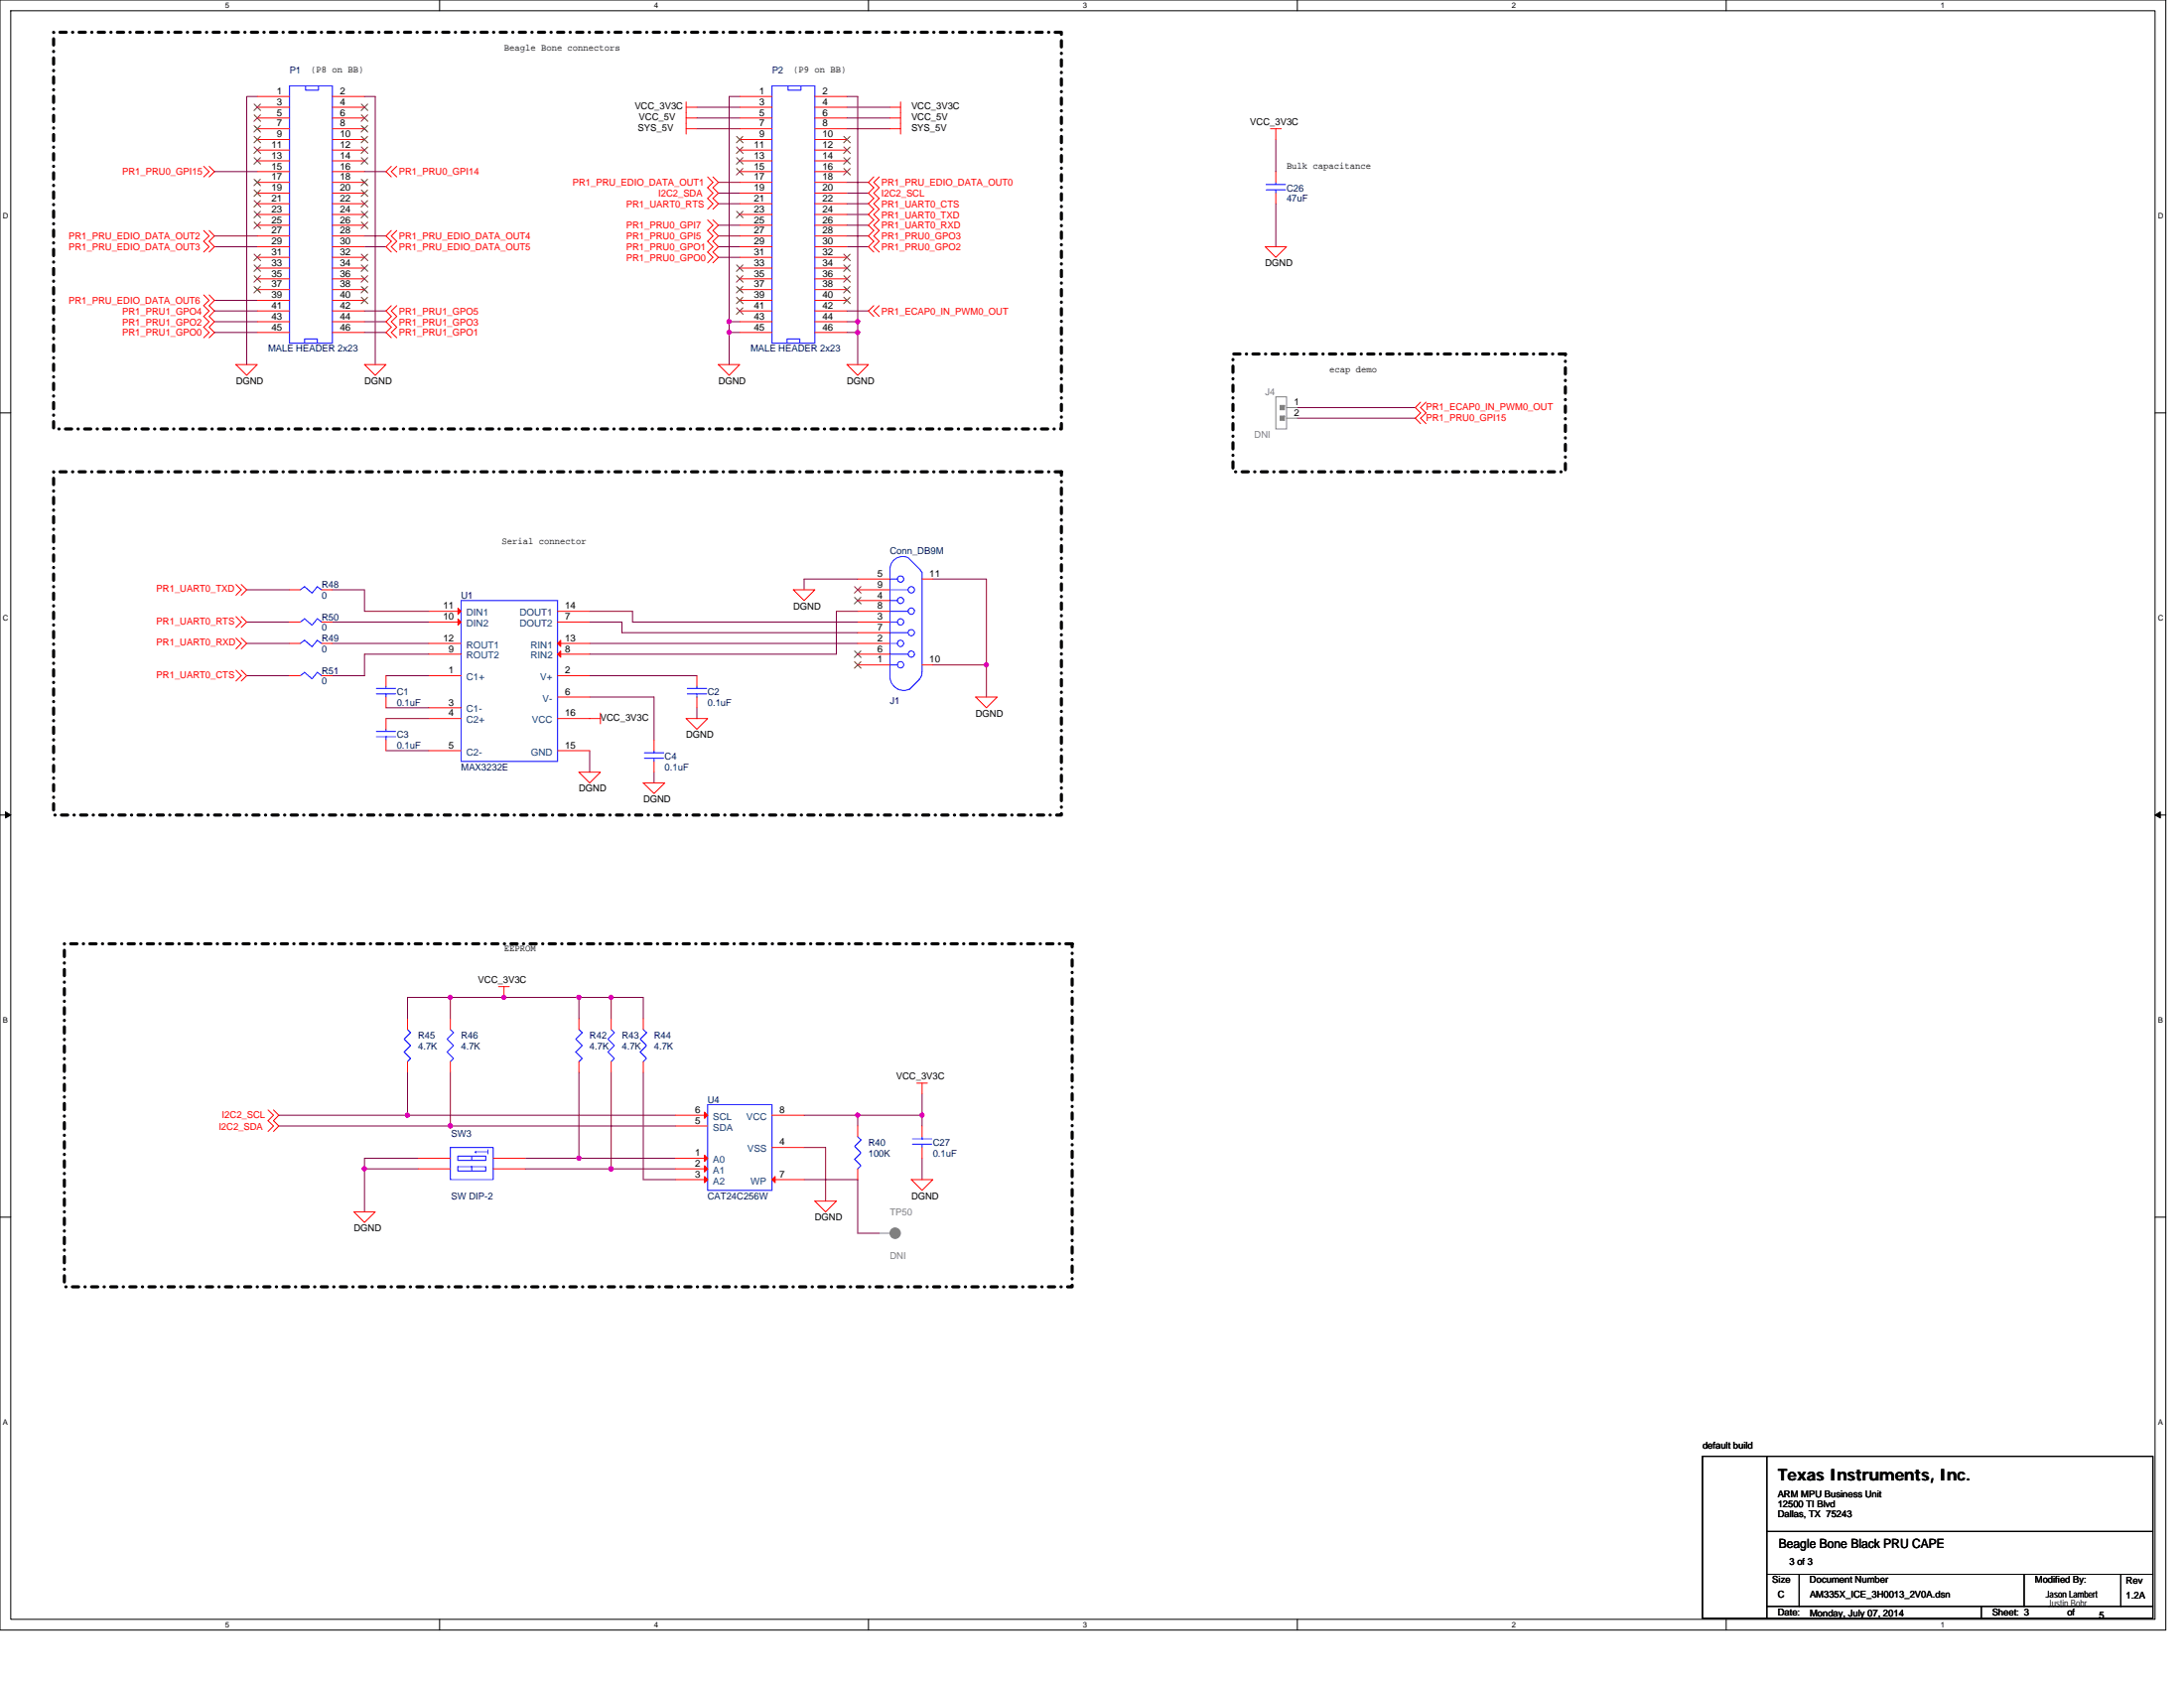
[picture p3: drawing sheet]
<svg xmlns="http://www.w3.org/2000/svg" width="279mm" height="216mm" viewBox="0 0 279 216" stroke-linecap="round" stroke-linejoin="round" font-family="sans-serif">
<path d="M0 0h277.1v208.5h-277.1zM1.4 1.4h274.3v205.7h-274.3z" fill="none" stroke="#000" stroke-width=".13"/>
<g fill="#fff">
<path d="M28.8 .1h.6v1.1h-.6z"/>
<path d="M28.8 207.3h.6v1.1h-.6z"/>
</g>
<path d="M56.2 0v1.4M56.2 207.1v1.4" fill="none" stroke="#000" stroke-width=".13"/>
<g fill="#fff">
<path d="M83.7 .1h.5v1.1h-.5z"/>
<path d="M83.7 207.3h.5v1.1h-.5z"/>
</g>
<path d="M111.1 0v1.4M111.1 207.1v1.4" fill="none" stroke="#000" stroke-width=".13"/>
<g fill="#fff">
<path d="M138.5 .1h.6v1.1h-.6z"/>
<path d="M138.5 207.3h.6v1.1h-.6z"/>
</g>
<path d="M166 0v1.4M166 207.1v1.4" fill="none" stroke="#000" stroke-width=".13"/>
<g fill="#fff">
<path d="M193.4 .1h.6v1.1h-.6z"/>
<path d="M193.4 207.3h.6v1.1h-.6z"/>
</g>
<path d="M220.8 0v1.4M220.8 207.1v1.4" fill="none" stroke="#000" stroke-width=".13"/>
<g fill="#fff">
<path d="M248.3 .1h.5v1.1h-.5z"/>
<path d="M248.3 207.3h.5v1.1h-.5z"/>
<path d="M.4 27.1h.7v1.1h-.7z"/>
<path d="M276.1 27.1h.7v1.1h-.7z"/>
<path d="M.4 78.5h.7v1.1h-.7z"/>
<path d="M276.1 78.5h.7v1.1h-.7z"/>
</g>
<path d="M0 52.8h1.4M275.7 52.8h1.4" fill="none" stroke="#000" stroke-width=".13"/>
<g fill="#fff">
<path d="M.4 130h.6v1.1h-.6z"/>
<path d="M276.1 130h.6v1.1h-.6z"/>
</g>
<path d="M0 104.2h1.4M275.7 104.2h1.4" fill="none" stroke="#000" stroke-width=".13"/>
<path d="M.7 103.8l.7 .4-.7 .4zM275.7 104.2l.7-.4v.8z" fill="#000" stroke="#000" stroke-width=".13"/>
<g fill="#fff">
<path d="M.4 181.4h.6v1.1h-.6z"/>
<path d="M276.1 181.4h.6v1.1h-.6z"/>
</g>
<path d="M0 155.7h1.4M275.7 155.7h1.4M217.8 186.3h57.6v20.7h-57.6zM226 186.3v20.5M226 195.9h49.4M226 201.4h49.4M226 205.5h49.4M230.2 201.4v4.1M253.5 205.5v1.3M259 201.4v4.1M271.3 201.4v4.1" fill="none" stroke="#000" stroke-width=".13"/>
<path d="M6.9 4.1h128.9v50.8h-128.9zM157.7 45.3h42.6v15h-42.6zM6.9 60.3h128.9v43.9h-128.9zM8.2 120.7h129v43.9h-129z" fill="none" stroke="#000" stroke-width=".4" stroke-dasharray=".8 .8 0 .8"/>
<g fill="none" stroke="#800040" stroke-width=".13">
<path d="M32.9 12.3h-1.3v34.3M46.6 12.3h1.4v34.3M89.2 15.1h5.4M89.2 16.5h5.4M89.2 13.7h5.4M94.6 12.3h-1.3v28.8M108.4 15.1h5.5M108.4 16.5h5.5M108.4 12.3h1.3v28.8M108.4 13.7h5.5M163.2 17.8v4.1M27.4 38.4h5.5"/>
<path d="M27.4 39.8h5.5M27.4 21.9h5.5M27.4 30.2h5.5M27.4 31.6h5.5M46.6 39.8h2.8M46.6 30.2h2.8M46.6 21.9h2.8M46.6 31.6h2.8M91.9 23.3h2.7M91.9 26.1h2.7M91.9 28.8h2.7M91.9 30.2h2.7"/>
<path d="M91.9 31.6h2.7M91.9 32.9h2.7M91.9 24.7h2.7M108.4 23.3h2.7M108.4 26.1h2.7M108.4 27.4h2.7M108.4 28.8h2.7M108.4 30.2h2.7M108.4 31.6h2.7M108.4 39.8h2.7M108.4 24.7h2.7M163.2 26.1v5.5"/>
<path d="M27.4 41.1h5.5M27.4 42.5h5.5M46.6 41.1h2.8M46.6 42.5h2.8M93.3 41.1h1.3M93.3 41.1v1.4M93.3 42.5h1.3M93.3 42.5v4.1M108.4 41.1h1.3M108.4 42.5h1.3M109.7 41.1v1.4M109.7 42.5v4.1"/>
<path d="M166 52.1h15.1M166 53.5h15.1M31.6 75.4h5.4M31.6 79.6h5.4M42.5 79.6h12.4M42.5 75.4h4.1v2.8h8.3M75.4 79.6h4.2v1.3h30.1M75.4 78.2h5.5v1.4h28.8M109.7 78.2h-2.7v5.5h-31.6M109.7 74.1h-6.8v1.3M119.3 74.1h6.9v10.9M31.6 82.3h5.4"/>
<path d="M31.6 86.4h5.4M42.5 82.3h12.4M49.4 86.4h5.5M49.4 90.5h5.5M49.4 91.9h5.5M49.4 96h5.5M54.9 83.7h-8.3v2.7h-4.1M75.4 82.3h34.3M75.4 86.4h13.8M75.4 89.2h8.3v5.4M75.4 96v2.8M83.7 98.8v1.3"/>
<path d="M89.2 90.5v1.4M119.3 85h6.9v4.2M52.1 137.2v5.4M57.6 127.6h-5.5v2.7M57.6 127.6v2.7M57.6 137.2v6.8M57.6 127.6h16.5M74.1 127.6h4.1M74.1 127.6v2.7M74.1 137.2v10.9M78.2 127.6h4.1v2.7M78.2 127.6v2.7"/>
<path d="M78.2 137.2v12.3M82.3 137.2v13.7h4.1M118 139.9v2.7M35.7 144h21.9M35.7 142.6h16.4M46.6 149.5v5.5M46.6 149.5h6.9M52.1 142.6h34.3M53.5 148.1h-6.9v1.4M57.6 144h28.8M67.2 148.1h6.9M67.2 149.5h11"/>
<path d="M74.1 148.1h12.3M78.2 149.5h8.2M102.9 146.8h2.7v6.8M102.9 142.6h6.8M102.9 150.9h6.8v6.8h2.8M109.7 142.6h8.3M109.7 142.6v1.4M118 148.1v2.8M118 142.6v1.4"/>
</g>
<g fill="#f0f" stroke="#f0f" stroke-width=".13">
<circle cx="109.7" cy="42.5" r=".27"/>
<circle cx="109.7" cy="41.1" r=".27"/>
<circle cx="126.2" cy="85" r=".27"/>
<circle cx="93.3" cy="42.5" r=".27"/>
<circle cx="93.3" cy="41.1" r=".27"/>
<circle cx="74" cy="148.1" r=".27"/>
<circle cx="78.2" cy="149.5" r=".27"/>
<circle cx="46.6" cy="149.5" r=".27"/>
<circle cx="117.9" cy="142.6" r=".27"/>
<circle cx="109.7" cy="142.6" r=".27"/>
<circle cx="57.6" cy="127.6" r=".27"/>
<circle cx="74" cy="127.6" r=".27"/>
<circle cx="64.5" cy="127.6" r=".27"/>
<circle cx="78.2" cy="127.6" r=".27"/>
<circle cx="52.1" cy="142.6" r=".27"/>
<circle cx="57.6" cy="144" r=".27"/>
</g>
<g fill="none" stroke="#f00" stroke-width=".13">
<path d="M32.9 12.3h4.1M32.9 13.7h4.1M32.9 15.1h4.1M32.9 16.5h4.1M32.9 17.8h4.1M32.9 19.2h4.1M42.5 12.3h4.1M42.5 13.7h4.1M42.5 15.1h4.1M42.5 16.5h4.1M42.5 17.8h4.1M42.5 19.2h4.1"/>
<path d="M87.8 15.1h1.4M87.8 13v4.1M87.8 16.5h1.4M87.8 13.7h1.4M94.6 12.3h4.2M94.6 13.7h4.2M94.6 15.1h4.2M94.6 16.5h4.2M94.6 17.8h4.2M94.6 19.2h4.2M104.2 12.3h4.2M104.2 13.7h4.2"/>
<path d="M104.2 15.1h4.2M104.2 16.5h4.2M104.2 17.8h4.2M104.2 19.2h4.2M113.9 15.1h1.3M113.9 16.5h1.3M113.9 13.7h1.3M115.2 13v4.1M162.5 16.5h1.4M163.2 16.5v1.3M26.1 29.5l.7 .7-.7 .7 .7 .7-.7 .6M26.1 37.7l.7 .7-.7 .7 .7 .7-.7 .7 .7 .6-.7 .7 .7 .7-.7 .7"/>
<path d="M26.1 21.3l.7 .6-.7 .7M26.8 29.5l.6 .7-.6 .7 .6 .7-.6 .6M26.8 37.7l.6 .7-.6 .7 .6 .7-.6 .7 .6 .6-.6 .7 .6 .7-.6 .7M26.8 21.3l.6 .6-.6 .7M32.9 20.6h4.1M32.9 21.9h4.1M32.9 23.3h4.1M32.9 24.7h4.1M32.9 26.1h4.1M32.9 27.4h4.1M32.9 28.8h4.1M32.9 30.2h4.1"/>
<path d="M32.9 31.6h4.1M32.9 32.9h4.1M32.9 34.3h4.1M32.9 35.7h4.1M32.9 37h4.1M32.9 38.4h4.1M32.9 39.8h4.1M42.5 20.6h4.1M42.5 21.9h4.1M42.5 23.3h4.1M42.5 24.7h4.1M42.5 26.1h4.1"/>
<path d="M42.5 27.4h4.1M42.5 28.8h4.1M42.5 30.2h4.1M42.5 31.6h4.1M42.5 32.9h4.1M42.5 34.3h4.1M42.5 35.7h4.1M42.5 37h4.1M42.5 38.4h4.1M42.5 39.8h4.1M50.1 21.3l-.7 .6 .7 .7M50.1 29.5l-.7 .7 .7 .7-.7 .7 .7 .6"/>
<path d="M50.1 39.1l-.7 .7 .7 .7-.7 .6 .7 .7-.7 .7 .7 .7M50.8 21.3l-.7 .6 .7 .7M50.8 29.5l-.7 .7 .7 .7-.7 .7 .7 .6M50.8 39.1l-.7 .7 .7 .7-.7 .6 .7 .7-.7 .7 .7 .7M90.5 22.6l.7 .7-.7 .7 .7 .7-.7 .7 .7 .7-.7 .7M90.5 28.1l.7 .7-.7 .7 .7 .7-.7 .7 .7 .7-.7 .6 .7 .7-.7 .7M91.2 22.6l.7 .7-.7 .7 .7 .7-.7 .7 .7 .7-.7 .7M91.2 28.1l.7 .7-.7 .7 .7 .7-.7 .7 .7 .7-.7 .6 .7 .7-.7 .7M94.6 20.6h4.2M94.6 21.9h4.2M94.6 23.3h4.2M94.6 24.7h4.2"/>
<path d="M94.6 26.1h4.2M94.6 27.4h4.2M94.6 28.8h4.2M94.6 30.2h4.2M94.6 31.6h4.2M94.6 32.9h4.2M94.6 34.3h4.2M94.6 35.7h4.2M94.6 37h4.2M94.6 38.4h4.2M94.6 39.8h4.2M104.2 20.6h4.2"/>
<path d="M104.2 21.9h4.2M104.2 23.3h4.2M104.2 24.7h4.2M104.2 26.1h4.2M104.2 27.4h4.2M104.2 28.8h4.2M104.2 30.2h4.2M104.2 31.6h4.2M104.2 32.9h4.2M104.2 34.3h4.2M104.2 35.7h4.2M104.2 37h4.2"/>
<path d="M104.2 38.4h4.2M104.2 39.8h4.2M111.8 22.6l-.7 .7 .7 .7-.7 .7 .7 .7-.7 .7 .7 .7-.7 .6 .7 .7-.7 .7 .7 .7-.7 .7 .7 .7-.7 .7 .7 .6M111.8 39.1l-.7 .7 .7 .7M112.5 22.6l-.7 .7 .7 .7-.7 .7 .7 .7-.7 .7 .7 .7-.7 .6 .7 .7-.7 .7 .7 .7-.7 .7 .7 .7-.7 .7 .7 .6M112.5 39.1l-.7 .7 .7 .7M161.9 31.6h2.7l-1.4 1.3zM163.2 21.9v1.4M163.2 24.7v1.4M30.2 46.6h2.7l-1.3 1.4zM32.9 41.1h4.1M32.9 42.5h4.1"/>
<path d="M42.5 41.1h4.1M42.5 42.5h4.1M46.6 46.6h2.8l-1.4 1.4zM91.9 46.6h2.7l-1.3 1.4zM94.6 41.1h4.2M94.6 42.5h4.2M104.2 41.1h4.2M104.2 42.5h4.2M108.4 46.6h2.7l-1.4 1.4zM181.7 51.4l-.6 .7 .6 .7-.6 .7 .6 .7M182.4 51.4l-.7 .7 .7 .7-.7 .7 .7 .7M30.2 74.8l.7 .6-.7 .7"/>
<path d="M30.2 78.9l.7 .7-.7 .6M30.9 74.8l.7 .6-.7 .7M30.9 78.9l.7 .7-.7 .6M37 75.4h1.4M37 79.6h1.4M41.1 75.4h1.4M41.1 79.6h1.4M54.9 78.2h4.1M54.9 79.6h4.1M71.3 78.2h4.1M71.3 79.6h4.1M101.5 75.4h2.7l-1.3 1.4z"/>
<path d="M109.7 75.4h4.2M109.7 78.2h4.2M109.7 74.1h4.2M109.7 76.8h4.2M109.7 79.6h4.2M118 74.1h1.3M30.2 81.6l.7 .7-.7 .7M30.2 85.7l.7 .7-.7 .7M30.9 81.6l.7 .7-.7 .7M30.9 85.7l.7 .7-.7 .7M37 82.3h1.4M37 86.4h1.4"/>
<path d="M41.1 82.3h1.4M41.1 86.4h1.4M49.4 91.9v1.4M49.4 94.6v1.4M49.4 86.4v1.4M49.4 89.2v1.3M54.9 82.3h4.1M54.9 83.7h4.1M54.9 86.4h4.1M54.9 90.5h4.1M54.9 91.9h4.1M54.9 96h4.1"/>
<path d="M71.3 91.9h5.5M71.3 82.3h4.1M71.3 83.7h4.1M71.3 96h4.1M71.3 86.4h4.1M71.3 89.2h4.1M74.1 98.8h2.7l-1.4 1.3zM76.8 91.2v1.4M83.7 94.6v1.4M83.7 97.4v1.4M87.8 91.9h2.7l-1.3 1.4zM89.2 86.4v1.4"/>
<path d="M89.2 89.2v1.3M109.7 80.9h4.2M109.7 83.7h4.2M109.7 82.3h4.2M109.7 85h4.2M118 85h1.3M124.8 89.2h2.8l-1.4 1.3zM82.3 100.1h2.7l-1.3 1.4zM52.1 130.3v1.4M52.1 135.8v1.4M57.6 130.3v1.4M57.6 135.8v1.4"/>
<path d="M63.8 126.2h1.4M64.5 126.2v1.4M74.1 130.3v1.4M74.1 135.8v1.4M78.2 130.3v1.4M78.2 135.8v1.4M82.3 130.3v1.4M82.3 135.8v1.4M117.3 138.5h1.3M118 138.5v1.4M34.3 142l.7 .6-.7 .7 .7 .7-.7 .7M35 142l.7 .6-.7 .7 .7 .7-.7 .7"/>
<path d="M45.3 155h2.7l-1.4 1.4zM53.5 148.1h4.1M53.5 149.5h4.1M63.1 148.1h4.1M63.1 149.5h4.1M86.4 148.1h4.1M86.4 149.5h4.1M86.4 150.9h4.1M86.4 142.6h4.1M86.4 144h4.1M98.8 142.6h4.1M98.8 146.8h4.1"/>
<path d="M98.8 150.9h4.1M104.2 153.6h2.8l-1.4 1.4zM109.7 144v1.4M109.7 149.5v1.4M116.6 150.9h2.7l-1.3 1.4zM118 144v1.4M118 146.8v1.3"/>
</g>
<g fill="none" stroke="#00f" stroke-width=".13">
<path d="M37 11h5.5v32.9h-5.5zM39.1 11v.5h1.6v-.5M98.8 11h5.4v32.9h-5.4zM100.8 11v.5h1.7v-.5M162 24.3h2.5M162 23.6h2.5M163.2 23.3v.3M163.2 24.3v.4M39 43.9v-.6h1.6v.6M100.7 43.9v-.6h1.6v.6M38.4 75.4l.6-.4 .9 .9 .7-.9 .5 .4M38.4 79.6l.6-.5 .9 .9 .7-.9 .5 .5"/>
<path d="M59 76.8h12.3v20.6h-12.3zM113.9 72.8v13.9M113.9 79.6h.9M113.9 76.8h.9M113.9 78.2h2.3M113.9 75.4h2.3M113.9 74.1h.9M113.9 72.8a1.63 1.63 0 0 1 2.3-1.5l1.5 1.5 .3 .5v12.7M38.4 82.3l.6-.4 .9 .8 .7-.8 .5 .4M38.4 86.4l.6-.4 .9 .8 .7-.8 .5 .4M48.2 94.2h2.4M48.2 93.6h2.4"/>
<path d="M48.2 88.8h2.4M48.2 88.1h2.4M49.4 93.3v.3M49.4 94.2v.4M49.4 87.8v.3M49.4 88.8v.4M82.4 97h2.5M82.4 96.3h2.5M83.7 96v.3M83.7 97v.4M87.9 88.8h2.5M87.9 88.1h2.5"/>
<path d="M89.2 87.8v.3M89.2 88.8v.4M113.9 85h.9M113.9 83.7h2.3M113.9 82.3h.9M113.9 80.9h2.3M113.9 86.5a1.75 1.75 0 0 0 2.4 1.7M117.7 86.8l-1.4 1.4M117.9 86a.87 .87 0 0 1-.3 .8M52.1 131.7l.4 .4-.8 .8 .8 .8-.8 .9 .8 .8-.4 .4M57.6 131.7l.4 .4-.8 .8 .8 .8-.8 .9 .8 .8-.4 .4M74.1 131.7l.4 .4-.8 .8 .8 .8-.8 .9 .8 .8-.4 .4"/>
<path d="M78.2 131.7l.4 .4-.8 .8 .8 .8-.8 .9 .8 .8-.4 .4M82.3 131.7l.4 .4-.8 .8 .8 .8-.8 .9 .8 .8-.4 .4M57.6 146.8h5.5v4.1h-5.5zM58.6 147.9h3.5v.5h-3.5zM58.6 149.2h3.5v.6h-3.5zM60.3 147.9v.5M60.3 149.2v.6M62.4 147.3h-1.6l.1 .1M62.4 147v.6M90.5 141.3h8.3v11h-8.3zM109.7 145.4l.5 .4-.9 .8 .9 .8-.9 .9 .9 .8-.5 .4M116.7 146.3h2.5"/>
<path d="M116.7 145.7h2.5M118 145.4v.3M118 146.3v.5"/>
<circle cx="115.2" cy="74.1" r=".4"/>
<circle cx="115.2" cy="79.5" r=".4"/>
<circle cx="115.2" cy="76.8" r=".4"/>
<circle cx="116.6" cy="75.4" r=".4"/>
<circle cx="116.6" cy="78.2" r=".4"/>
<circle cx="115.2" cy="85" r=".4"/>
<circle cx="115.2" cy="82.3" r=".4"/>
<circle cx="116.6" cy="80.9" r=".4"/>
<circle cx="116.6" cy="83.7" r=".4"/>
</g>
<g fill="#f00" stroke="#f00" stroke-width=".13">
<path d="M58.6 77.8l.4 .4-.4 .4z"/>
<path d="M58.6 79.2l.4 .4-.4 .4z"/>
<path d="M71.3 82.3l.4-.4v.8z"/>
<path d="M71.3 83.7l.4-.4v.8z"/>
<path d="M90.1 147.7l.4 .4-.4 .4z"/>
<path d="M90.1 149.1l.4 .4-.4 .4z"/>
<path d="M90.1 150.5l.4 .4-.4 .4z"/>
<path d="M90.1 142.2l.4 .4-.4 .4z"/>
<path d="M98.8 150.9l.4-.4v.8z"/>
</g>
<g fill="none" stroke="#804000" stroke-width=".13">
<path d="M32.5 13.3l.8 .8M32.5 14.7l.8 .8M32.5 16.1l.8 .8M32.5 17.4l.8 .9M32.5 18.8l.8 .8M33.3 13.3l-.8 .8M33.3 14.7l-.8 .8M33.3 16.1l-.8 .8M33.3 17.4l-.8 .9M33.3 18.8l-.8 .8M46.2 13.3l.9 .8M46.2 14.7l.9 .8"/>
<path d="M46.2 16.1l.9 .8M46.2 17.4l.9 .9M46.2 18.8l.9 .8M47 13.3l-.8 .8M47 14.7l-.8 .8M47 16.1l-.8 .8M47 17.4l-.8 .9M47 18.8l-.8 .8M94.2 17.4l.9 .9M94.2 18.8l.9 .8M95 17.4l-.8 .9M95 18.8l-.8 .8"/>
<path d="M107.9 17.4l.9 .9M107.9 18.8l.9 .8M108.8 17.4l-.9 .9M108.8 18.8l-.9 .8M32.5 20.2l.8 .8M32.5 22.9l.8 .8M32.5 24.3l.8 .8M32.5 25.7l.8 .8M32.5 27l.8 .9M32.5 28.4l.8 .8M32.5 32.5l.8 .8M32.5 33.9l.8 .8"/>
<path d="M32.5 35.3l.8 .8M32.5 36.6l.8 .9M33.3 20.2l-.8 .8M33.3 22.9l-.8 .8M33.3 24.3l-.8 .8M33.3 25.7l-.8 .8M33.3 27l-.8 .9M33.3 28.4l-.8 .8M33.3 32.5l-.8 .8M33.3 33.9l-.8 .8M33.3 35.3l-.8 .8M33.3 36.6l-.8 .9"/>
<path d="M46.2 20.2l.9 .8M46.2 22.9l.9 .8M46.2 24.3l.9 .8M46.2 25.7l.9 .8M46.2 27l.9 .9M46.2 28.4l.9 .8M46.2 32.5l.9 .8M46.2 33.9l.9 .8M46.2 35.3l.9 .8M46.2 36.6l.9 .9M46.2 38l.9 .8M47 20.2l-.8 .8"/>
<path d="M47 22.9l-.8 .8M47 24.3l-.8 .8M47 25.7l-.8 .8M47 27l-.8 .9M47 28.4l-.8 .8M47 32.5l-.8 .8M47 33.9l-.8 .8M47 35.3l-.8 .8M47 36.6l-.8 .9M47 38l-.8 .8M94.2 20.2l.9 .8M94.2 21.5l.9 .9"/>
<path d="M94.2 27l.9 .9M94.2 33.9l.9 .8M94.2 35.3l.9 .8M94.2 36.6l.9 .9M94.2 38l.9 .8M94.2 39.4l.9 .8M95 20.2l-.8 .8M95 21.5l-.8 .9M95 27l-.8 .9M95 33.9l-.8 .8M95 35.3l-.8 .8M95 36.6l-.8 .9"/>
<path d="M95 38l-.8 .8M95 39.4l-.8 .8M107.9 20.2l.9 .8M107.9 21.5l.9 .9M107.9 32.5l.9 .8M107.9 33.9l.9 .8M107.9 35.3l.9 .8M107.9 36.6l.9 .9M107.9 38l.9 .8M108.8 20.2l-.9 .8M108.8 21.5l-.9 .9M108.8 32.5l-.9 .8"/>
<path d="M108.8 33.9l-.9 .8M108.8 35.3l-.9 .8M108.8 36.6l-.9 .9M108.8 38l-.9 .8M109.3 75l.9 .9M109.3 76.4l.9 .8M110.1 75l-.8 .9M110.1 76.4l-.8 .8M109.3 83.3l.9 .8M109.3 84.6l.9 .9M110.1 83.3l-.8 .8M110.1 84.6l-.8 .9"/>
</g>
<path d="M163.2 50.8h1.4v4.1h-1.4zM164.6 52.1h1.4M164.6 53.5h1.4M112.5 157.7h1.4" fill="none" stroke="#808080" stroke-width=".13"/>
<g fill="#808080" stroke="#808080" stroke-width=".13">
<path d="M163.8 51.9v.5h.5v-.5z" fill-rule="evenodd"/>
<path d="M163.8 53.2v.6h.5v-.6z" fill-rule="evenodd"/>
<circle cx="114.5" cy="157.7" r=".67"/>
</g>
<text font-size="2.1" x="227.4" y="189.4">Texas Instruments, Inc.</text>
<text font-size="1.6" x="227.6" y="198">Beagle Bone Black PRU CAPE</text>
<g font-size="1.2" fill="#000080">
<text x="37" y="9.4">P1</text>
<text x="98.8" y="9.4">P2</text>
<text x="164.6" y="24.4">C26</text>
<text x="164.6" y="25.8">47uF</text>
<text x="34.3" y="45">MALE HEADER 2x23</text>
<text x="96" y="45">MALE HEADER 2x23</text>
<text x="113.9" y="70.8">Conn_DB9M</text>
<text x="41.1" y="75.2">R48</text>
<text x="41.1" y="76.6">0</text>
<text x="59" y="76.6">U1</text>
<text x="41.1" y="79.3">R50</text>
<text x="41.1" y="80.7">0</text>
<text x="41.1" y="82">R49</text>
<text x="41.1" y="83.4">0</text>
<text x="41.1" y="86.2">R51</text>
<text x="41.1" y="87.5">0</text>
<text x="50.8" y="88.9">C1</text>
<text x="90.5" y="88.9">C2</text>
<text x="50.8" y="94.4">C3</text>
<text x="50.8" y="95.8">0.1uF</text>
<text x="50.8" y="90.3">0.1uF</text>
<text x="90.5" y="90.3">0.1uF</text>
<text x="113.9" y="90">J1</text>
<text x="59" y="98.5">MAX3232E</text>
<text x="85" y="97.1">C4</text>
<text x="85" y="98.5">0.1uF</text>
<text x="53.5" y="132.8">R45</text>
<text x="53.5" y="134.2">4.7K</text>
<text x="59" y="132.8">R46</text>
<text x="59" y="134.2">4.7K</text>
<text x="75.4" y="132.8">R42</text>
<text x="75.4" y="134.2">4.7K</text>
<text x="79.6" y="132.8">R43</text>
<text x="79.6" y="134.2">4.7K</text>
<text x="83.7" y="132.8">R44</text>
<text x="83.7" y="134.2">4.7K</text>
<text x="90.5" y="141">U4</text>
<text x="57.7" y="145.4">SW3</text>
<text x="111.1" y="146.5">R40</text>
<text x="111.1" y="147.9">100K</text>
<text x="119.3" y="146.5">C27</text>
<text x="119.3" y="147.9">0.1uF</text>
<text x="57.7" y="153.4">SW DIP-2</text>
<text x="90.5" y="153.4">CAT24C256W</text>
</g>
<g font-size="1.2">
<text x="39.8" y="9.2">(P8 on BB)</text>
<text x="64.5" y="6.5">Beagle Bone connectors</text>
<text x="101.5" y="9.2">(P9 on BB)</text>
<text x="35.4" y="12">1</text>
<text x="35.4" y="13.4">3</text>
<text x="35.4" y="14.8">5</text>
<text x="35.4" y="16.2">7</text>
<text x="35.4" y="17.5">9</text>
<text x="43.5" y="12">2</text>
<text x="43.5" y="13.4">4</text>
<text x="43.5" y="14.8">6</text>
<text x="43.5" y="16.2">8</text>
<text x="43.5" y="17.5">10</text>
<text x="81.2" y="14">VCC_3V3C</text>
<text x="81.6" y="16.8">SYS_5V</text>
<text x="81.7" y="15.4">VCC_5V</text>
<text x="97.1" y="12">1</text>
<text x="97.1" y="13.4">3</text>
<text x="97.1" y="14.8">5</text>
<text x="97.1" y="16.2">7</text>
<text x="97.1" y="17.5">9</text>
<text x="105.2" y="12">2</text>
<text x="105.2" y="13.4">4</text>
<text x="105.2" y="14.8">6</text>
<text x="105.2" y="16.2">8</text>
<text x="105.2" y="17.5">10</text>
<text x="116.6" y="15.4">VCC_5V</text>
<text x="116.6" y="16.8">SYS_5V</text>
<text x="116.6" y="14">VCC_3V3C</text>
<text x="159.9" y="15.9">VCC_3V3C</text>
<text x="34.7" y="18.9">11</text>
<text x="34.7" y="20.3">13</text>
<text x="34.7" y="21.7">15</text>
<text x="34.7" y="23">17</text>
<text x="43.5" y="18.9">12</text>
<text x="43.5" y="20.3">14</text>
<text x="43.5" y="21.7">16</text>
<text x="43.5" y="23">18</text>
<text x="96.5" y="18.9">11</text>
<text x="96.5" y="20.3">13</text>
<text x="96.5" y="21.7">15</text>
<text x="96.5" y="23">17</text>
<text x="105.2" y="18.9">12</text>
<text x="105.2" y="20.3">14</text>
<text x="105.2" y="21.7">16</text>
<text x="105.2" y="23">18</text>
<text x="164.6" y="21.5">Bulk capacitance</text>
<text x="34.7" y="24.4">19</text>
<text x="34.7" y="25.8">21</text>
<text x="34.7" y="27.1">23</text>
<text x="34.7" y="28.5">25</text>
<text x="34.7" y="29.9">27</text>
<text x="43.5" y="24.4">20</text>
<text x="43.5" y="25.8">22</text>
<text x="43.5" y="27.1">24</text>
<text x="43.5" y="28.5">26</text>
<text x="43.5" y="29.9">28</text>
<text x="96.5" y="24.4">19</text>
<text x="96.5" y="25.8">21</text>
<text x="96.5" y="27.1">23</text>
<text x="96.5" y="28.5">25</text>
<text x="96.5" y="29.9">27</text>
<text x="105.2" y="24.4">20</text>
<text x="105.2" y="25.8">22</text>
<text x="105.2" y="27.1">24</text>
<text x="105.2" y="28.5">26</text>
<text x="105.2" y="29.9">28</text>
<text x="34.7" y="31.3">29</text>
<text x="34.7" y="32.6">31</text>
<text x="34.7" y="34">33</text>
<text x="34.7" y="35.4">35</text>
<text x="43.5" y="31.3">30</text>
<text x="43.5" y="32.6">32</text>
<text x="43.5" y="34">34</text>
<text x="43.5" y="35.4">36</text>
<text x="96.5" y="31.3">29</text>
<text x="96.5" y="32.6">31</text>
<text x="96.5" y="34">33</text>
<text x="96.5" y="35.4">35</text>
<text x="105.2" y="31.3">30</text>
<text x="105.2" y="32.6">32</text>
<text x="105.2" y="34">34</text>
<text x="105.2" y="35.4">36</text>
<text x="161.9" y="34">DGND</text>
<text x="34.7" y="36.7">37</text>
<text x="34.7" y="38.1">39</text>
<text x="34.7" y="39.5">41</text>
<text x="34.7" y="40.9">43</text>
<text x="43.5" y="36.7">38</text>
<text x="43.5" y="38.1">40</text>
<text x="43.5" y="39.5">42</text>
<text x="43.5" y="40.9">44</text>
<text x="96.5" y="36.7">37</text>
<text x="96.5" y="38.1">39</text>
<text x="96.5" y="39.5">41</text>
<text x="96.5" y="40.9">43</text>
<text x="105.2" y="36.7">38</text>
<text x="105.2" y="38.1">40</text>
<text x="105.2" y="39.5">42</text>
<text x="105.2" y="40.9">44</text>
<text x="34.7" y="42.2">45</text>
<text x="43.5" y="42.2">46</text>
<text x="96.5" y="42.2">45</text>
<text x="105.2" y="42.2">46</text>
<text x="170.1" y="47.6">ecap demo</text>
<text x="30.2" y="49.1">DGND</text>
<text x="46.6" y="49.1">DGND</text>
<text x="91.9" y="49.1">DGND</text>
<text x="108.4" y="49.1">DGND</text>
<text x="165.5" y="51.8">1</text>
<text x="165.5" y="53.2">2</text>
<text x="64.2" y="69.6">Serial connector</text>
<text x="56.7" y="77.9">11</text>
<text x="72.3" y="77.9">14</text>
<text x="101.5" y="77.9">DGND</text>
<text x="112.2" y="75.1">9</text>
<text x="112.2" y="77.9">8</text>
<text x="112.2" y="73.8">5</text>
<text x="112.2" y="76.5">4</text>
<text x="118.9" y="73.8">11</text>
<text x="56.7" y="79.3">10</text>
<text x="56.7" y="82">12</text>
<text x="57.4" y="83.4">9</text>
<text x="72.3" y="79.3">7</text>
<text x="72.3" y="82">13</text>
<text x="72.3" y="83.4">8</text>
<text x="112.2" y="80.6">7</text>
<text x="112.2" y="83.4">6</text>
<text x="112.2" y="79.3">3</text>
<text x="112.2" y="82">2</text>
<text x="57.4" y="86.1">1</text>
<text x="72.3" y="88.9">6</text>
<text x="72.3" y="86.1">2</text>
<text x="112.2" y="84.8">1</text>
<text x="118.9" y="84.8">10</text>
<text x="57.4" y="90.2">3</text>
<text x="57.4" y="91.6">4</text>
<text x="57.4" y="95.7">5</text>
<text x="72.3" y="95.7">15</text>
<text x="72.3" y="91.6">16</text>
<text x="76.8" y="92.2">VCC_3V3C</text>
<text x="87.8" y="94.4">DGND</text>
<text x="124.8" y="91.7">DGND</text>
<text x="74.1" y="101.3">DGND</text>
<text x="82.3" y="102.6">DGND</text>
<text x="61.2" y="125.7">VCC_3V3C</text>
<text x="64.5" y="121.7">EEPROM</text>
<text x="88.9" y="142.3">6</text>
<text x="88.9" y="143.7">5</text>
<text x="99.7" y="142.3">8</text>
<text x="114.7" y="138">VCC_3V3C</text>
<text x="88.9" y="147.8">1</text>
<text x="88.9" y="149.2">2</text>
<text x="99.7" y="146.5">4</text>
<text x="88.9" y="150.6">3</text>
<text x="99.7" y="150.6">7</text>
<text x="116.6" y="153.4">DGND</text>
<text x="45.3" y="157.5">DGND</text>
<text x="104.2" y="156.1">DGND</text>
<text x="217.8" y="185.3">default build</text>
<text x="227.4" y="191.5">ARM MPU Business Unit</text>
<text x="227.4" y="192.8">12500 TI Blvd</text>
<text x="227.4" y="194">Dallas, TX 75243</text>
<text x="226.7" y="202.5">Size</text>
<text x="228.9" y="200.2">3 of 3</text>
<text x="231.5" y="202.5">Document Number</text>
<text x="260.3" y="202.5">Modified By:</text>
<text x="272" y="202.6">Rev</text>
<text x="227.4" y="206.6">Date:</text>
<text x="227.4" y="204.4">C</text>
<text x="231.5" y="206.7">Monday, July 07, 2014</text>
<text x="231.5" y="204.4">AM335X_ICE_3H0013_2V0A.dsn</text>
<text x="254.8" y="206.6">Sheet: 3</text>
<text x="261.7" y="204.3">Jason Lambert</text>
<text x="262" y="205.5">Justin Bohr</text>
<text x="264.5" y="206.6">of</text>
<text x="268.6" y="207">5</text>
<text x="272" y="204.5">1.2A</text>
</g>
<g font-size="1.2" fill="#f00">
<text x="15.6" y="22.4">PR1_PRU0_GPI15</text>
<text x="51" y="22.4">PR1_PRU0_GPI14</text>
<text x="73.3" y="23.7">PR1_PRU_EDIO_DATA_OUT1</text>
<text x="112.8" y="23.7">PR1_PRU_EDIO_DATA_OUT0</text>
<text x="80.1" y="26.5">PR1_UART0_RTS</text>
<text x="80.1" y="29.3">PR1_PRU0_GPI7</text>
<text x="84.2" y="25.1">I2C2_SDA</text>
<text x="112.8" y="26.5">PR1_UART0_CTS</text>
<text x="112.8" y="27.9">PR1_UART0_TXD</text>
<text x="112.8" y="29.3">PR1_UART0_RXD</text>
<text x="112.8" y="25.1">I2C2_SCL</text>
<text x="8.8" y="30.6">PR1_PRU_EDIO_DATA_OUT2</text>
<text x="8.8" y="32">PR1_PRU_EDIO_DATA_OUT3</text>
<text x="51" y="30.6">PR1_PRU_EDIO_DATA_OUT4</text>
<text x="51" y="32">PR1_PRU_EDIO_DATA_OUT5</text>
<text x="80.1" y="30.6">PR1_PRU0_GPI5</text>
<text x="80.1" y="32">PR1_PRU0_GPO1</text>
<text x="80.1" y="33.4">PR1_PRU0_GPO0</text>
<text x="112.8" y="30.6">PR1_PRU0_GPO3</text>
<text x="112.8" y="32">PR1_PRU0_GPO2</text>
<text x="8.8" y="38.8">PR1_PRU_EDIO_DATA_OUT6</text>
<text x="15.6" y="40.2">PR1_PRU1_GPO4</text>
<text x="15.6" y="41.6">PR1_PRU1_GPO2</text>
<text x="51" y="40.2">PR1_PRU1_GPO5</text>
<text x="51" y="41.6">PR1_PRU1_GPO3</text>
<text x="112.8" y="40.2">PR1_ECAP0_IN_PWM0_OUT</text>
<text x="15.6" y="43">PR1_PRU1_GPO0</text>
<text x="51" y="43">PR1_PRU1_GPO1</text>
<text x="182.4" y="52.4">PR1_ECAP0_IN_PWM0_OUT</text>
<text x="182.4" y="53.8">PR1_PRU0_GPI15</text>
<text x="20" y="75.7">PR1_UART0_TXD</text>
<text x="20" y="79.9">PR1_UART0_RTS</text>
<text x="20" y="82.6">PR1_UART0_RXD</text>
<text x="20" y="86.7">PR1_UART0_CTS</text>
<text x="28.4" y="143">I2C2_SCL</text>
<text x="28" y="144.5">I2C2_SDA</text>
</g>
<g font-size="1.2" fill="#808080">
<text x="161.9" y="50.5">J4</text>
<text x="160.5" y="56">DNI</text>
<text x="113.9" y="155.4">TP50</text>
<text x="113.9" y="161.1">DNI</text>
</g>
<g font-size="1.2" fill="#004080">
<text x="59.7" y="78.8">DIN1</text>
<text x="59.7" y="80.1">DIN2</text>
<text x="59.7" y="82.9">ROUT1</text>
<text x="66.5" y="78.8">DOUT1</text>
<text x="66.5" y="80.1">DOUT2</text>
<text x="67.9" y="82.9">RIN1</text>
<text x="59.7" y="84.2">ROUT2</text>
<text x="59.7" y="87">C1+</text>
<text x="67.9" y="84.2">RIN2</text>
<text x="69.1" y="87">V+</text>
<text x="69.4" y="89.7">V-</text>
<text x="59.7" y="91.1">C1-</text>
<text x="59.7" y="92.5">C2+</text>
<text x="68.1" y="92.5">VCC</text>
<text x="59.7" y="96.6">C2-</text>
<text x="67.9" y="96.6">GND</text>
<text x="91.2" y="143.2">SCL</text>
<text x="95.5" y="143.2">VCC</text>
<text x="91.2" y="148.7">A0</text>
<text x="91.2" y="144.6">SDA</text>
<text x="95.6" y="147.3">VSS</text>
<text x="91.2" y="150.1">A1</text>
<text x="91.2" y="151.4">A2</text>
<text x="96" y="151.4">WP</text>
</g>
<g font-size="1">
<text x="28.8" y="1">5</text>
<text x="83.7" y="1">4</text>
<text x="138.5" y="1">3</text>
<text x="193.4" y="1">2</text>
<text x="248.3" y="1">1</text>
<text x=".4" y="28">D</text>
<text x="276.1" y="28">D</text>
<text x=".4" y="79.4">C</text>
<text x="276.1" y="79.4">C</text>
<text x=".4" y="130.9">B</text>
<text x="276.1" y="130.9">B</text>
<text x=".4" y="182.3">A</text>
<text x="276.1" y="182.3">A</text>
<text x="28.8" y="208.2">5</text>
<text x="83.7" y="208.2">4</text>
<text x="138.5" y="208.2">3</text>
<text x="193.4" y="208.2">2</text>
<text x="248.3" y="208.2">1</text>
</g>
</svg>
